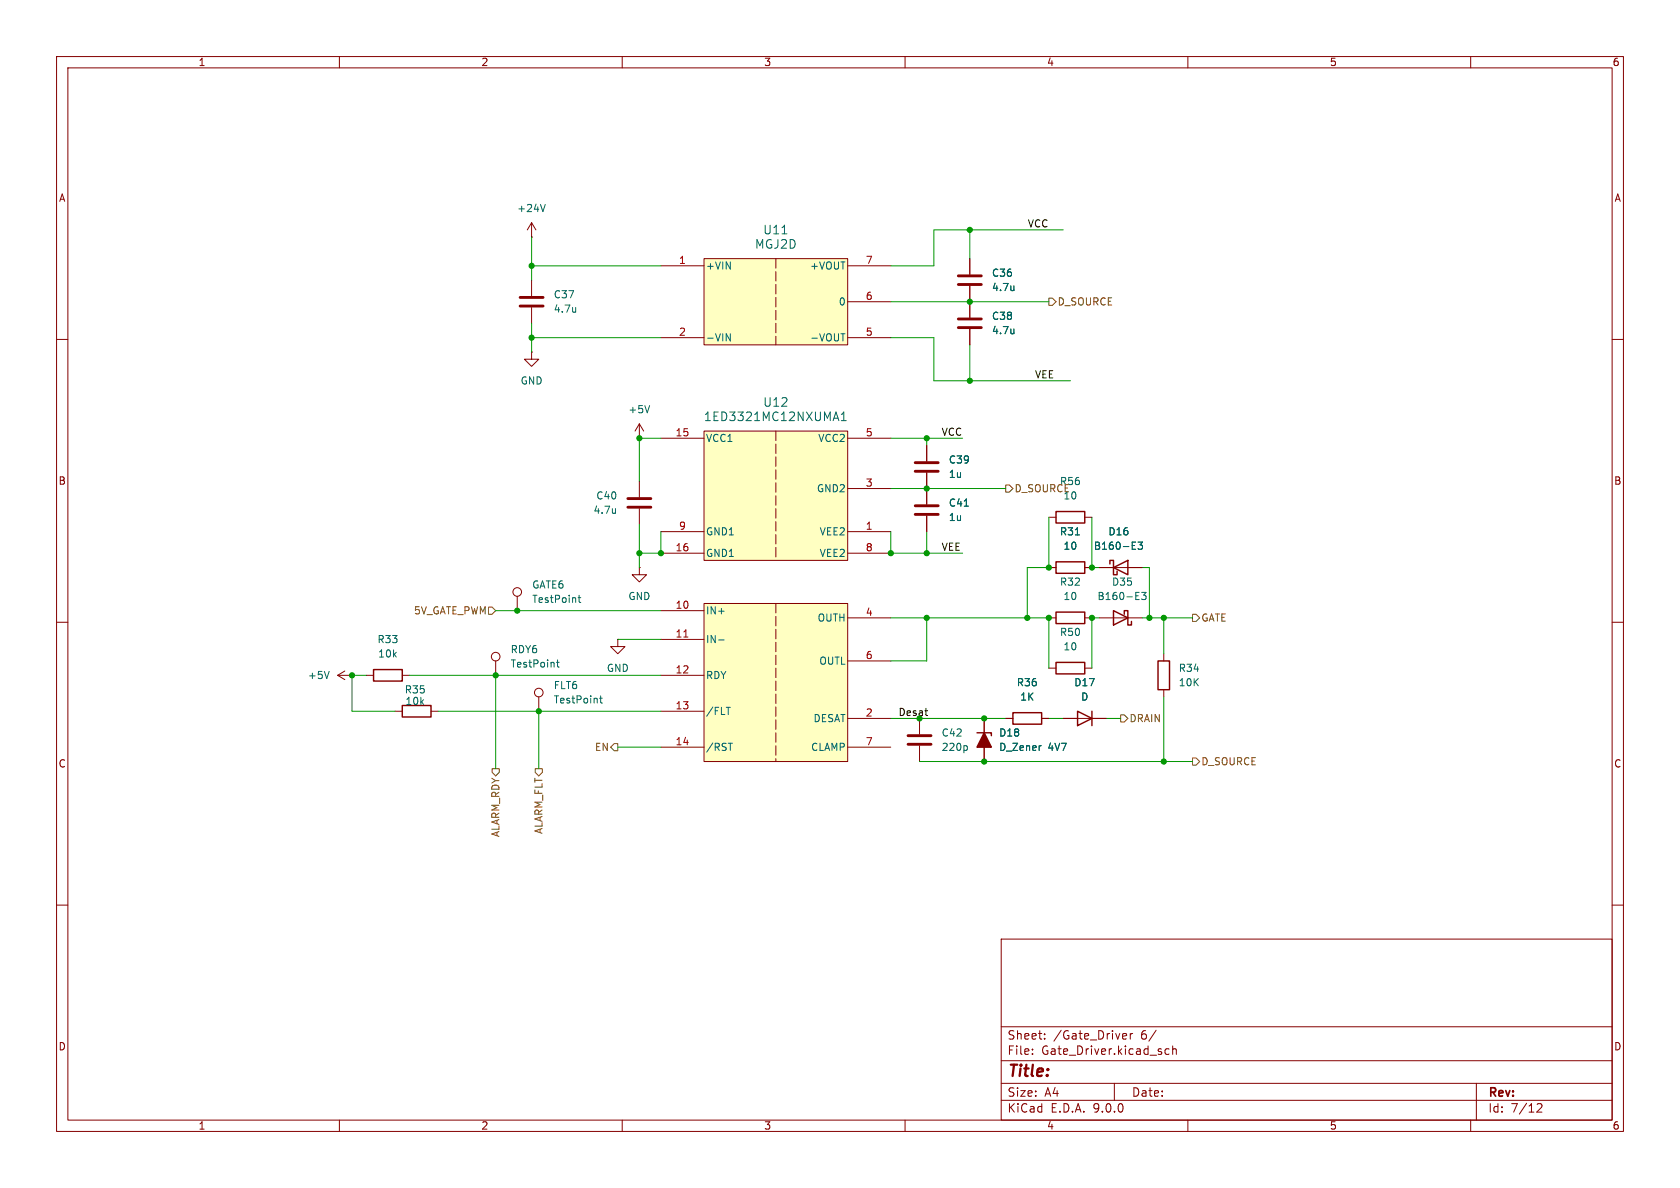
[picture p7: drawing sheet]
<svg xmlns="http://www.w3.org/2000/svg" width="297mm" height="210mm" viewBox="0 0 297 210" stroke-linecap="round" stroke-linejoin="round" font-family="sans-serif">
<g fill="none" stroke="#840000" stroke-width=".18">
<path d="M10 10h277v190h-277zM12 12h273v186h-273zM60 10v2M110 10v2M160 10v2M210 10v2M260 10v2M10 60h2M285 60h2M10 110h2M59.7 119.4h2.5M59.7 119.4l1.3 .7"/>
<path d="M61 118.6l-1.3 .8M62.2 119.4h.1M64.8 119.4h1.2M71.1 119.4h1.3M185.4 118.1h1.3M185.4 100.3h1.3M191.8 118.1h1.2M191.8 100.3h1.2M205.7 115.6v1.2M285 110h2M69.8 125.7h1.3M76.2 125.7h1.3"/>
<path d="M162.6 127v2.8M162.6 131.8v2.8M188 127h7.6M205.7 121.9v1.3M10 160h2M177 166h108v32h-108zM285 160h2M60 198v2M110 198v2M160 198v2M177 194.5h108M177 191.5h108"/>
<path d="M177 187.5h108M177 181.5h108M182.5 186.3v.1M182.5 185.5v.1M184.7 183.6v.1M184.7 182.8v.1M197 191.5v3M198.7 182.7l.4 .1 .1 .3-.7 .1M199.1 183.6l-.4 .1M199.8 182.7v1M200.2 182.7l-.2 .1-.2 .2M204.4 182.1l-1.3 2"/>
<path d="M206.7 185.5l-.5-.1-.2 .3v.4l.1 .2h.6M207.3 185.5l.2-.1 .4 .1 .1 .9M207.3 184.9v1.5M210 198v2M260 198v2M261 191.5v6.5M271.7 195.2l.6-.1 .2 .1 .1 .3-.9 1.1h.9"/>
</g>
<path d="M186.7 99.3h5.1v2h-5.1zM66 118.4h5.1v2h-5.1zM186.7 117.1h5.1v2h-5.1zM204.7 116.8h2.1v5.1h-2.1zM71.1 124.7h5.1v2h-5.1zM190.5 125.7l2.5 1.3-2.5 1.3zM193 125.7v2.6" fill="none" stroke="#840000" stroke-width=".25"/>
<path d="M160.5 130h4.1M160.5 131.6h4.1" fill="none" stroke="#840000" stroke-width=".51"/>
<path d="M190.1 94.6h.7M58.2 118.7l-.4 1.3M170.8 131.8l.2 .3v.3l-.2 .3" fill="none" stroke="#006464" stroke-width=".18"/>
<path d="M124.5 45.7h25.4v15.3h-25.4z" fill="#ffffc2"/>
<g fill="none" stroke="#840000" stroke-width=".18">
<path d="M94 39.4l-.8 1.2M94 39.4l.7 1.2M94 39.4v2.5M94 41.9h.1M94 49.5v2.8M94 54.4v2.8M116.8 47h7.7M116.8 59.7h7.7M124.5 45.7h25.4v15.3h-25.4zM149.9 47h7.6M149.9 59.7h7.6M149.9 53.3h7.6"/>
<path d="M171.4 45.7v2.8M171.4 50.5v5.6M171.4 58.2v2.8M94 62.2v1.3h1.2l-1.2 1.3-1.3-1.3h1.3M94 62.2h.1M163.8 78.7v2.8M113 85.1v2.8M113 89.9v2.8M163.8 83.6v5.6M163.8 91.2v2.8M185.4 91.4h1.3M191.8 91.4h1.2"/>
<path d="M87.6 116.8v2.6M91.4 105.4v2.6M109.2 113v1.3h1.3l-1.3 1.3-1.3-1.3h1.3M109.2 113h.1M113 100.3v1.3h1.3l-1.3 1.3-1.2-1.3h1.2M113 100.3h.1M185.4 109.2h1.3M191.8 109.2h1.2M194.3 109.2h7.6M194.3 100.3h7.6M95.2 123.2v2.5M174 127v7.6"/>
<path d="M177.8 127h1.3M184.1 127h1.3"/>
<circle cx="87.6" cy="116.1" r=".76"/>
<circle cx="91.4" cy="104.6" r=".76"/>
<circle cx="95.2" cy="122.4" r=".76"/>
</g>
<path d="M137.2 45.7v15.3" fill="none" stroke="#840000" stroke-width=".18" stroke-dasharray="1.7 .6"/>
<g fill="none" stroke="#006464" stroke-width=".18">
<path d="M96.4 36.1l-.4 1.3M101.8 54.3v.9M101.8 55.1h-.1M128.4 59l.7 1.3v-1.3M138.2 41.3h.9M148.7 59h.7M179.2 50.5v.9M179.2 58.2v.8M179.2 51.3h.1M179.2 58.9h.1M108.8 89.9v.8M108.8 90.6l-.1 .1"/>
<path d="M170.5 89.5h.7M200.2 97.1h.6M200.2 95.8h.6M201.2 95.8h.8l-.4 .5 .3 .1v.6l-.2 .1-.5-.1M98.4 117.1h.5M98.6 116.7v1l.3 .2M102.2 105.7h.5M102.4 105.2v1.1l.3 .2M200.8 106h.6M200.8 104.7h.6M201.8 104.7h.8l-.4 .5 .3 .1v.6l-.1 .1-.6-.1M106 123.4h.5"/>
<path d="M106.2 123v1.1l.3 .2M184 131.8h.1"/>
</g>
<path d="M186.7 90.4h5.1v2.1h-5.1zM196.2 99.7v-.6h.6v2.5h.7v-.6M186.7 108.2h5.1v2h-5.1zM196.8 108l2.6 1.2-2.6 1.3zM196.8 100.3l2.6-1.2v2.5zM198.8 108.6v-.6h.6v2.5h.6v-.6M172.7 129.5h2.6v.5M179.1 126h5v2h-5z" fill="none" stroke="#840000" stroke-width=".25"/>
<path d="M174 129.5l1.3 2.6h-2.6z" fill="#840000" stroke="#840000" stroke-width=".25"/>
<path d="M91.9 52.6h4.1M91.9 54.1h4.1M169.4 48.8h4.1M169.4 50.3h4.1M169.4 57.9h4.1M169.4 56.4h4.1M111 88.1h4.1M111 89.7h4.1M161.8 81.8h4.1M161.8 83.3h4.1M161.8 89.4h4.1M161.8 90.9h4.1" fill="none" stroke="#840000" stroke-width=".51"/>
<g fill="#ffffc2">
<path d="M124.5 76.2h25.4v22.9h-25.4z"/>
<path d="M124.5 106.7h25.4v27.9h-25.4z"/>
</g>
<g fill="none" stroke="#840000" stroke-width=".18">
<path d="M171.4 45.7v2.8M171.4 50.5v5.6M171.4 58.2v2.8M113 77.5h.1M113 74.9l-.7 1.3M113 74.9l.8 1.3M113 74.9v2.6M116.8 77.5h7.7M124.5 76.2h25.4v22.9h-25.4zM149.9 77.5h7.6M163.8 78.7v2.8M116.8 94h7.7"/>
<path d="M116.8 97.8h7.7M149.9 94h7.6M149.9 97.8h7.6M149.9 86.4h7.6M163.8 83.6v5.6M163.8 91.2v2.8M116.8 108h7.7M116.8 113h7.7M116.8 119.4h7.7M124.5 106.7h25.4v27.9h-25.4zM149.9 109.2h7.6M149.9 116.8h7.6"/>
<path d="M185.4 100.3h1.3M191.8 100.3h1.2M194.3 100.3h2.5M199.4 100.3h2.5M116.8 125.7h7.7M116.8 132.1h7.7M149.9 132.1h7.6M149.9 127h7.6M174 127v2.5M174 132.1v2.5M177.8 127h1.3M184.1 127h1.3"/>
<path d="M188 127h2.5M193 127h2.6"/>
</g>
<path d="M137.2 76.2v22.9M137.2 106.7v27.9" fill="none" stroke="#840000" stroke-width=".18" stroke-dasharray="1.7 .6"/>
<g fill="none" stroke="#006464" stroke-width=".18">
<path d="M179.2 50.5v.9M179.2 58.2v.8M179.2 51.3h.1M179.2 58.9h.1M114.8 71.7l-.4 1.3M147.4 73.9h.8M147.8 72.8l.5 1.6M148.7 74.4h.9M148.7 73.3l.5-.5v1.6M170.5 89.5h.7M190.1 94.6h.7M200.2 97.1h.6"/>
<path d="M200.2 95.8h.6M201.2 95.8h.8l-.4 .5 .3 .1v.6l-.2 .1-.5-.1M127.1 113.1h.9M128.4 125h.7M128.7 131.4h.8M184 131.8h.1"/>
</g>
<path d="M120.9 112.6h.7" fill="none" stroke="#a90000" stroke-width=".18"/>
<path d="M185.4 52.7h.7l.6 .6-.6 .7h-.7zM177.8 85.7h.6l.7 .7-.7 .6h-.6zM86.4 107.3h.6l.6 .7-.6 .6h-.6zM210.8 108.6h.7l.6 .6-.6 .7h-.7zM87 135.9h1.3v.6l-.7 .7-.6-.7zM94.6 135.9h1.3v.6l-.7 .7-.6-.7zM108.6 131.4h.6v1.3h-.6l-.7-.6zM198.1 126.4h.7l.6 .6-.6 .6h-.7zM210.8 134h.7l.6 .6-.6 .7h-.7z" fill="none" stroke="#725600" stroke-width=".18"/>
<path d="M163.5 125.6h.5M163.9 126.5h.1" fill="none" stroke="#0f0f0f" stroke-width=".18"/>
<g fill="none" stroke="#009600" stroke-width=".18">
<path d="M94 59.7h22.8M94 47h22.8M94 41.9v7.6M94 57.2v5M157.5 59.7h7.6v7.6h24.1M157.5 53.3h27.9M171.4 40.6v5.1M188 40.6h-22.9v6.4h-7.6M116.8 77.5h-3.8v7.6M157.5 77.5h12.7M163.8 77.5v1.2M171.4 61v6.3"/>
<path d="M113 92.7v7.6M116.8 94v3.8h-3.8M157.5 94v3.8h12.7M157.5 86.4h20.3M163.8 94v3.8M185.4 91.4v8.9h-3.8v8.9M193 91.4v8.9h1.3M64.8 119.4h-2.6v6.3h7.6M72.4 119.4h44.4M87.6 108h29.2M87.6 119.4v16.5M109.2 113h7.6"/>
<path d="M157.5 109.2h27.9v8.9M163.8 109.2v7.6h-6.3M194.3 109.2h-1.3v8.9M201.9 100.3h1.3v8.9M201.9 109.2h8.9M205.7 109.2v6.4M77.5 125.7h39.3M95.2 125.7v10.2M109.2 132.1h7.6M157.5 127h20.3M162.6 134.6h48.2M185.4 127h2.6"/>
<path d="M195.6 127h2.5M205.7 123.2v11.4"/>
</g>
<g fill="#009600" stroke="#009600" stroke-width=".18">
<circle cx="62.2" cy="119.4" r=".46"/>
<circle cx="87.6" cy="119.4" r=".46"/>
<circle cx="91.4" cy="108" r=".46"/>
<circle cx="95.2" cy="125.7" r=".46"/>
<circle cx="185.4" cy="100.3" r=".46"/>
<circle cx="185.4" cy="109.2" r=".46"/>
<circle cx="193" cy="100.3" r=".46"/>
<circle cx="174" cy="134.6" r=".46"/>
<circle cx="174" cy="127" r=".46"/>
<circle cx="205.7" cy="134.6" r=".46"/>
<circle cx="203.2" cy="109.2" r=".46"/>
<circle cx="193" cy="109.2" r=".46"/>
<circle cx="181.6" cy="109.2" r=".46"/>
<circle cx="205.7" cy="109.2" r=".46"/>
<circle cx="162.6" cy="127" r=".46"/>
<circle cx="171.4" cy="67.3" r=".46"/>
<circle cx="171.4" cy="40.6" r=".46"/>
<circle cx="171.4" cy="53.3" r=".46"/>
<circle cx="163.8" cy="77.5" r=".46"/>
<circle cx="163.8" cy="86.4" r=".46"/>
<circle cx="157.5" cy="97.8" r=".46"/>
<circle cx="163.8" cy="109.2" r=".46"/>
<circle cx="163.8" cy="97.8" r=".46"/>
<circle cx="113" cy="77.5" r=".46"/>
<circle cx="116.8" cy="97.8" r=".46"/>
<circle cx="94" cy="47" r=".46"/>
<circle cx="113" cy="97.8" r=".46"/>
<circle cx="94" cy="59.7" r=".46"/>
</g>
<text font-size="2.8" fill="#840000" x="178" y="190.9">Title:</text>
<g font-size="2.1" fill="#006464">
<text x="134.8" y="41.6">U11</text>
<text x="133.4" y="44.2">MGJ2D</text>
<text x="124.3" y="74.7">1ED3321MC12NXUMA1</text>
<text x="134.8" y="72.1">U12</text>
</g>
<g font-size="2.1" fill="#840000">
<text x="178" y="184">Sheet:</text>
<text x="186.2" y="184">/Gate_Driver</text>
<text x="201.7" y="184">6/</text>
<text x="178" y="186.7">File:</text>
<text x="184.1" y="186.7">Gate_Driver.kicad_sch</text>
<text x="178" y="196.9">KiCad</text>
<text x="178" y="194.1">Size:</text>
<text x="184.7" y="194.1">A4</text>
<text x="185.7" y="196.9">E.D.A.</text>
<text x="193.3" y="196.9">9.0.0</text>
<text x="200" y="194.1">Date:</text>
<text x="263" y="194.3">Rev:</text>
<text x="263" y="196.9">Id:</text>
<text x="267.1" y="196.9">7/12</text>
</g>
<g font-size="1.8" fill="#840000">
<text x="35" y="11.9">1</text>
<text x="85" y="11.9">2</text>
<text x="135" y="11.9">3</text>
<text x="185" y="11.9">4</text>
<text x="235" y="11.9">5</text>
<text x="285" y="11.9">6</text>
<text x="10.3" y="35.9">A</text>
<text x="285.3" y="35.9">A</text>
<text x="10.3" y="85.9">B</text>
<text x="285.3" y="85.9">B</text>
<text x="10.3" y="135.9">C</text>
<text x="285.3" y="135.9">C</text>
<text x="10.3" y="185.9">D</text>
<text x="285.3" y="185.9">D</text>
<text x="35" y="199.9">1</text>
<text x="85" y="199.9">2</text>
<text x="135" y="199.9">3</text>
<text x="185" y="199.9">4</text>
<text x="235" y="199.9">5</text>
<text x="285" y="199.9">6</text>
</g>
<g font-size="1.8" fill="#006464">
<text x="91.3" y="37.7">+24V</text>
<text x="124.7" y="47.9">+VIN</text>
<text x="143.1" y="47.9">+VOUT</text>
<text x="97.8" y="52.9">C37</text>
<text x="175.3" y="49.1">C36</text>
<text x="175.3" y="51.7">4.7u</text>
<text x="97.8" y="55.5">4.7u</text>
<text x="148.2" y="54.2">0</text>
<text x="175.3" y="56.7">C38</text>
<text x="175.3" y="59.3">4.7u</text>
<text x="124.7" y="60.6">-VIN</text>
<text x="143.1" y="60.6">-VOUT</text>
<text x="91.9" y="68.2">GND</text>
<text x="111" y="73.3">+5V</text>
<text x="124.7" y="78.3">VCC1</text>
<text x="144.6" y="78.3">VCC2</text>
<text x="167.6" y="82.1">C39</text>
<text x="105.3" y="88.5">C40</text>
<text x="144.3" y="87.2">GND2</text>
<text x="167.6" y="84.7">1u</text>
<text x="167.6" y="89.8">C41</text>
<text x="104.8" y="91">4.7u</text>
<text x="124.7" y="94.8">GND1</text>
<text x="144.8" y="94.8">VEE2</text>
<text x="167.6" y="92.3">1u</text>
<text x="187.3" y="94.8">R31</text>
<text x="195.9" y="94.8">D16</text>
<text x="124.7" y="98.7">GND1</text>
<text x="144.8" y="98.7">VEE2</text>
<text x="187.9" y="97.4">10</text>
<text x="193.3" y="97.4">B160-E3</text>
<text x="94" y="104.2">GATE6</text>
<text x="94" y="106.8">TestPoint</text>
<text x="111" y="106.3">GND</text>
<text x="187.3" y="103.7">R32</text>
<text x="187.9" y="106.3">10</text>
<text x="193.9" y="106.3">B160-E3</text>
<text x="196.5" y="103.7">D35</text>
<text x="66.6" y="113.9">R33</text>
<text x="124.7" y="108.8">IN+</text>
<text x="124.7" y="113.9">IN-</text>
<text x="144.4" y="110.1">OUTH</text>
<text x="187.3" y="112.6">R50</text>
<text x="66.8" y="116.4">10k</text>
<text x="90.2" y="115.7">RDY6</text>
<text x="90.2" y="118.2">TestPoint</text>
<text x="107.2" y="119">GND</text>
<text x="144.7" y="117.7">OUTL</text>
<text x="187.9" y="115.2">10</text>
<text x="208.3" y="119">R34</text>
<text x="54.3" y="120.2">+5V</text>
<text x="71.5" y="122.8">R35</text>
<text x="71.6" y="124.8">10k</text>
<text x="97.8" y="124.6">TestPoint</text>
<text x="97.8" y="122">FLT6</text>
<text x="124.7" y="120.2">RDY</text>
<text x="179.7" y="121.5">R36</text>
<text x="180.3" y="124.1">1K</text>
<text x="189.8" y="121.5">D17</text>
<text x="191" y="124.1">D</text>
<text x="208.3" y="121.5">10K</text>
<text x="124.7" y="126.6">/FLT</text>
<text x="143.7" y="127.9">DESAT</text>
<text x="166.4" y="130.4">C42</text>
<text x="176.5" y="130.4">D18</text>
<text x="124.7" y="132.9">/RST</text>
<text x="143.3" y="132.9">CLAMP</text>
<text x="166.4" y="132.9">220p</text>
<text x="176.5" y="132.9">D_Zener</text>
<text x="185.3" y="132.9">4V7</text>
</g>
<g font-size="1.8" fill="#0f0f0f">
<text x="181.6" y="40.3">VCC</text>
<text x="182.9" y="67">VEE</text>
<text x="166.4" y="77.1">VCC</text>
<text x="166.4" y="97.4">VEE</text>
<text x="158.7" y="126.7">Desat</text>
</g>
<g font-size="1.8" fill="#a90000">
<text x="119.9" y="46.7">1</text>
<text x="153" y="46.7">7</text>
<text x="153" y="53.1">6</text>
<text x="119.9" y="59.4">2</text>
<text x="153" y="59.4">5</text>
<text x="119.3" y="77.2">15</text>
<text x="153" y="77.2">5</text>
<text x="153" y="86.1">3</text>
<text x="119.9" y="93.7">9</text>
<text x="153" y="93.7">1</text>
<text x="119.3" y="97.5">16</text>
<text x="153" y="97.5">8</text>
<text x="119.3" y="107.7">10</text>
<text x="119.3" y="112.8">11</text>
<text x="153" y="109">4</text>
<text x="119.3" y="119.1">12</text>
<text x="153" y="116.6">6</text>
<text x="119.3" y="125.5">13</text>
<text x="119.3" y="131.8">14</text>
<text x="153" y="126.7">2</text>
<text x="153" y="131.8">7</text>
</g>
<g font-size="1.8" fill="#725600">
<text x="186.9" y="54.2">D_SOURCE</text>
<text x="179.3" y="87.2">D_SOURCE</text>
<text x="187.3" y="86">R56</text>
<text x="187.9" y="88.5">10</text>
<text x="73.1" y="108.8">5V_GATE_PWM</text>
<text x="212.3" y="110.1">GATE</text>
<text x="199.6" y="127.9">DRAIN</text>
<text x="105.1" y="132.9">EN</text>
<text x="212.3" y="135.5">D_SOURCE</text>
<text x="88.5" y="148.1" transform="rotate(-90 88.5 148.1)">ALARM_RDY</text>
<text x="96.1" y="147.5" transform="rotate(-90 96.1 147.5)">ALARM_FLT</text>
</g>
</svg>
